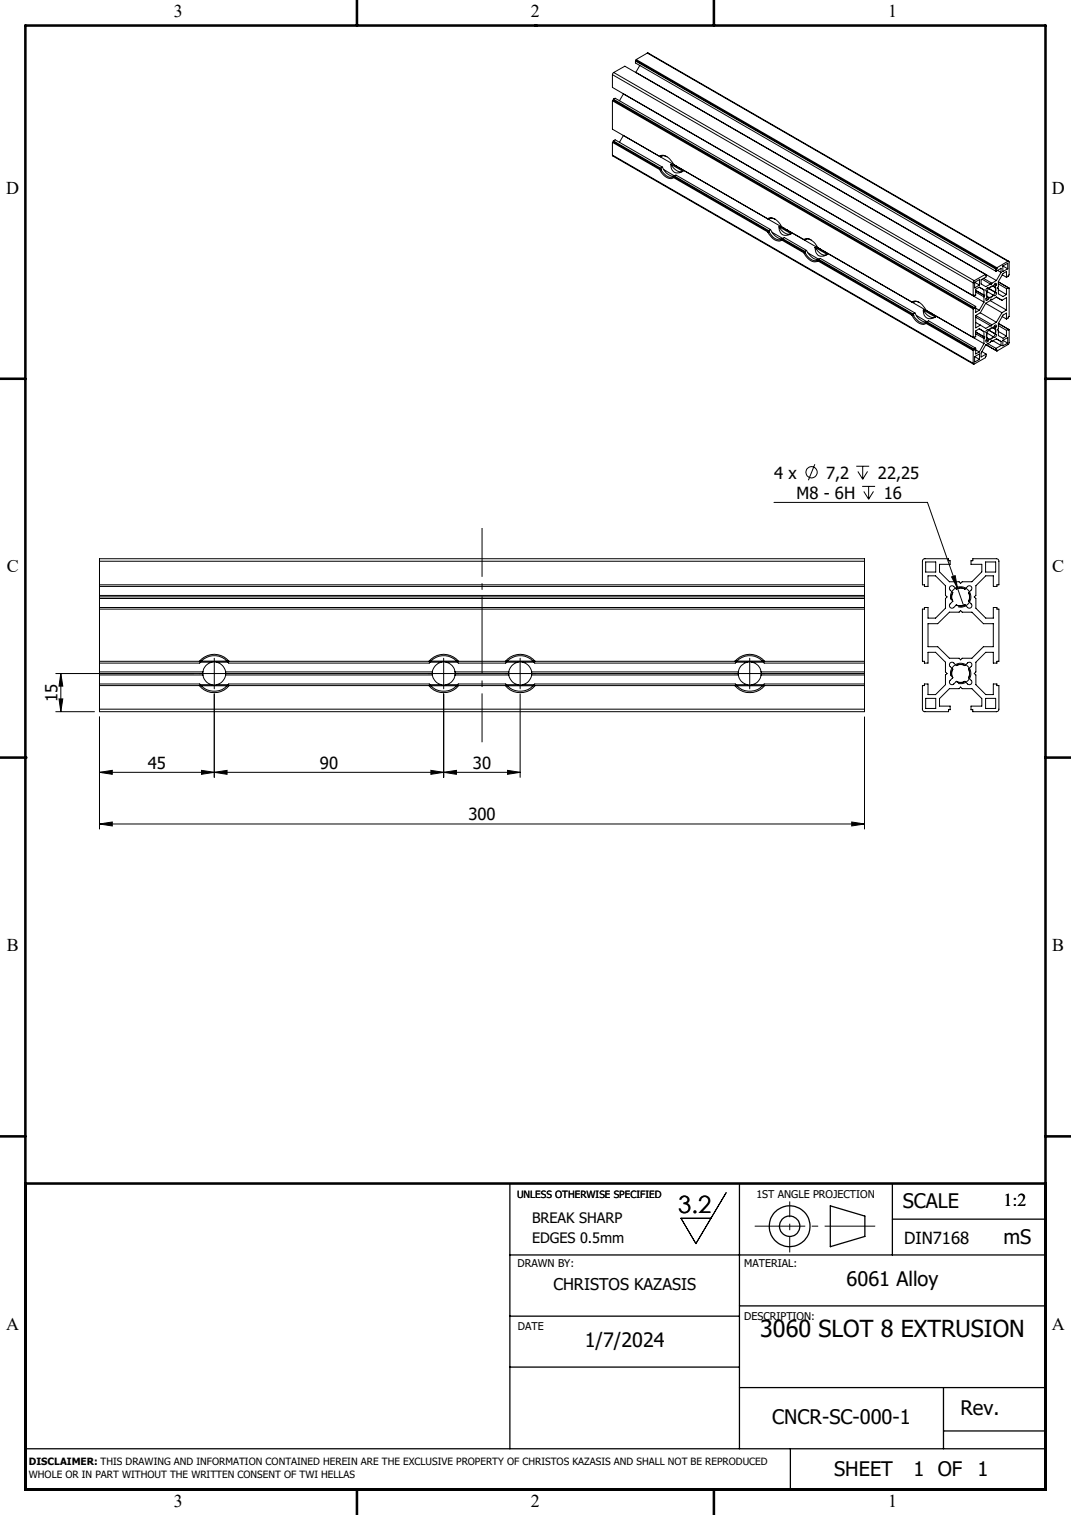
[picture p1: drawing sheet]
<svg xmlns="http://www.w3.org/2000/svg" width="210mm" height="297mm" viewBox="0 0 210 297" stroke-linecap="round" stroke-linejoin="round" font-family="sans-serif">
<g fill="none" stroke="#000" stroke-width=".2">
<path d="M120.1 14.6l70.7 40.9M120.1 14.6v2.5l72.8 42.1M120.1 19.8v5.5l30.4 17.6M120.1 19.8l70.7 40.8M120.3 19.6l-.2 .2M120.3 19.6l70.7 40.9M120.3 19.4l70.7 40.9M120.3 19.4l.3-.1 70.7 40.8M120.3 19.4v.2M120.3 14.2l-.2 .4M120.3 14.2l70.7 40.8M120.3 14.2l2.2-1.2 72.9 42"/>
<path d="M122.2 18.4l-.7 1.4M124.6 12v.3l70.7 40.9M124.6 12l70.7 40.8M124.6 14.2h.1M124.7 11.7l70.8 40.8M124.7 11.9l70.8 40.8M124.7 11.7v.2M124.7 11.9l-.1 .1M125.4 12.8l-.7 1.4M126.9 10.4h.2l70.7 40.8M126.9 10.4l-2.2 1.3M126.9 10.4l70.7 40.8"/>
<path d="M120.1 30.4l.1 .2 70.7 40.8M120.1 27.9v2.5M120.1 27.9l9.2 5.3M120.1 30.4l70.7 40.8M120.3 27.6v.2M120.3 27.6l.3-.2 9.3 5.4M120.3 27.8l9.4 5.4M120.3 27.6l9.2 5.4M120.3 27.8l-.2 .1M122.2 26.5l-.7 1.4M129.3 33.2a2.55 2.55 0 0 0 2.6 1.8l.2-.2M129.3 33.2l.3 .1"/>
<path d="M129.4 30.7h.1M129.5 33l.2 .2M129.6 30.7h-.3a1.73 1.73 0 0 1 2.3 .8l.5 .7M129.6 30.7a1.06 1.06 0 0 1 1.2 0M129.6 30.7h-.1M129.6 33.3a2.12 2.12 0 0 0 2.4 1.3M129.7 33.2l-.1 .1M129.9 30.5l-.4 .2M129.9 32.8a2.57 2.57 0 0 0 2.3 1.7M129.9 32.8l-.4 .2M130.2 33.3l2.1 1.2M131.6 32.2l2.3 1.4a1.43 1.43 0 0 1-1.7 .2 1.43 1.43 0 0 1-.6-1.6z"/>
<path d="M131.6 32.2a2.13 2.13 0 0 0 2.3 1.4M132 34.6l.1 .2M132.1 34.8l18.4 10.7M132.1 34.6l18.8 10.9M132.1 34.6h-.1M132.2 34.5l-.1 .1M132.2 34.5l.3-.2 18.6 10.7M132.2 34.5l18.5 10.7M132.5 32.5l.6 .3M133.1 32.8l20.7 12M133.1 32.8h.1M150.5 42.9a1.78 1.78 0 0 1 2.3 .8l.5 .8 4.3 2.5"/>
<path d="M150.5 45.5a2.55 2.55 0 0 0 2.6 1.7l.2-.1M150.5 42.9h.4l-.2 .1M150.5 45.5h.3M150.6 42.9l.1 .1M150.7 45.2l.2 .3M150.8 42.9l.5-.1 .7 .2M150.8 45.5a2.12 2.12 0 0 0 2.4 1.4M150.9 45.5h-.1M151.1 42.8l-.4 .2M151.1 45a2.57 2.57 0 0 0 2.3 1.8M151.1 45l-.4 .2M151.4 45.5l2.1 1.2"/>
<path d="M152.8 44.4a1.43 1.43 0 0 0 .6 1.6 1.43 1.43 0 0 0 1.7-.2M152.8 44.4a2.14 2.14 0 0 0 2.3 1.4M152.8 44.4l2.3 1.4M153.2 46.9l.1 .2M153.2 46.9h.1M153.3 47.1l4.3 2.5M153.3 46.9l4.6 2.7M153.4 46.8l-.1 .1M153.4 46.8l4.4 2.5M153.4 46.8l.4-.2 4.4 2.5M153.7 44.7l.1 .1M153.8 44.8l.5 .3"/>
<path d="M154.3 45.1l6.6 3.8M154.3 45.1h.1M157.6 47l.2-.2a2.42 2.42 0 0 1 2.6 1.7l30.4 17.6M157.6 49.6a2.55 2.55 0 0 0 2.5 1.7l.3-.2M157.6 47h.3M157.6 49.6h.3M157.7 47l.1 .1M157.8 49.3l.1 .3M157.9 47l.5-.2 .6 .3M157.9 47l-.1 .1M157.9 49.6a2.33 2.33 0 0 0 2.2 1.5l.2-.1M157.9 49.6h.1"/>
<path d="M158.2 49.1a2.66 2.66 0 0 0 2.3 1.8M158.2 46.9l-.4 .2M158.2 49.1l-.4 .2M158.4 49.6l2.1 1.2M159.8 48.5l2.4 1.4a1.44 1.44 0 0 1-1.7 .2 1.44 1.44 0 0 1-.7-1.6zM159.8 48.5a2.17 2.17 0 0 0 2.4 1.4M160.3 51l.1 .1M160.4 51.1l18.4 10.7M160.4 50.9l-.1 .1M160.4 50.9l18.8 10.9M160.5 50.8l-.1 .1M160.5 50.8l.3-.1 18.6 10.6"/>
<path d="M160.5 50.8l18.5 10.8M160.8 48.8l.1 .1M160.9 48.9l.5 .3M178.9 59.2l.1 .1M179.1 59.2h-.3a1.73 1.73 0 0 1 2.3 .9l.5 .7M179.1 59.2a1.06 1.06 0 0 1 1.2 .1M179.1 59.2l-.1 .1M179.4 59.1l-.4 .2M190.8 55.5v2.5M190.8 58l.2-.1v.1M190.8 58h.2M191 55l-.2 .5"/>
<path d="M191.1 55.3l1-.5v1.1M191.1 55.3v1.1l1-.5M191.1 55.3l1 .6M191.3 57.3l1.6 .9M192.6 54.7l1.6 1M192.9 54.6l1.6 .9M192.9 57.9v-1.1l-.9-.5-.7 .4v1.2l-.3 .1M192.9 58.2v1M192.9 59.2l-.9 1.6M192.9 57.9l.2 .1M192.9 57.9l-1.6-1 1.8 1.1M193.1 58l-.2 .2"/>
<path d="M193.2 53.8l.2 .1M193.3 59.4l.9-.5 .1-.2 .2 .1 .9-.6 1.1 .7 .8-.6v2.5M193.3 59.4l-1.1 1.9M193.3 59.5l3.2 1.8M193.4 58.5v.4l.3-.2M193.4 53.9l-.2 .1v-.2l-2.2 1.2M193.4 53.9v.4l-1 .6v.8l.9 .5 .9-.5M193.4 58.5l.3 .2M193.6 57.2l-.1 .4 .1 .5M193.6 58.1l-.2 .4M193.6 58.1l.3 .2M193.6 57.2l1.1 .7"/>
<path d="M193.7 56.5a.37 .37 0 0 0-.3 .1 .37 .37 0 0 0 0 .4l.2 .2M193.7 56.5l1.6 .9M193.7 56.5l1.4 .8M193.9 58.3l-.2 .4M194.1 56.3a.68 .68 0 0 1 .9-.2 .68 .68 0 0 1 .3 .9 1.54 1.54 0 0 1-1.6 1.4 1.5 1.5 0 0 1 .4-2.1zM194.2 58.9l3.1 1.9M194.5 55.5l-.2 .3-.1-.1M194.7 57.9l-.4 .3-.4 .1M194.7 56.1l-.4 .1-.4 .4-.2-.1M194.7 56.1l.4 .2M195 55.7l.2-.2 .2 .1-.1 .3M195 55.7l-.3 .4"/>
<path d="M195 55.7l.3 .2M195.1 56.3l.1 .3-.1 .7M195.1 57.3l.2 .1M195.3 57.4a.37 .37 0 0 1-.3 .6l-.3-.1M195.3 53.2l1-.6v.8M195.3 52.8v.4M195.3 55.9l-.2 .4M195.4 55l-.9 .5M195.5 52.5v.2M195.5 52.7l-.2 .1M195.6 53l.7 .4M195.8 55.7l1.5 .9"/>
<path d="M195.8 55.2l2.1 1.3M195.8 56.8l1.5 .9M196.3 53.4l-.9 1.6M196.5 53.9l.8 .5M196.6 52.1v1.1l1-.5M196.6 52.1l1-.5v1.1M196.6 52.1l1 .6M197.3 54.4v-1.2l-.6 .4-.9 1.6v1l-.2 .3 .2 .1v1l.9 .5 .6-.4M197.3 56.6v1.1M197.6 51.2l.3 .1v2.6l-.6 .5M197.6 51.2l-2.1 1.3M197.9 56.5v5.6l-.6 .4"/>
<path d="M197.9 56.5l-.2 .1v-.2l-.4 .2M178.8 61.8a2.55 2.55 0 0 0 2.6 1.7l.2-.1M178.8 61.8h.3M179 61.6l.2 .2M179.1 61.8a2.12 2.12 0 0 0 2.4 1.4M179.2 61.8h-.1M179.4 61.3a2.57 2.57 0 0 0 2.3 1.8M179.4 61.3l-.4 .3M179.7 61.8l2.1 1.3M181 60.8l2.4 1.4a1.43 1.43 0 0 1-1.7 .1 1.43 1.43 0 0 1-.7-1.5zM181 60.8a2.13 2.13 0 0 0 2.4 1.4M181.5 63.2l.1 .2"/>
<path d="M181.6 63.4l9.2 5.3M181.6 63.2h-.1M181.6 63.2l9.4 5.4M181.7 63.1l-.1 .1M181.7 63.1l9.3 5.3M181.7 63.1l.4-.2 9.2 5.4M182 61.1l.6 .3M182.6 61.4l10.3 6M182.6 61.4h.1M190.8 60.6v5.5M190.8 68.7v2.5M190.8 66.1l.2-.1v.2"/>
<path d="M190.8 66.1l.2 .1M191 68.6l-.2 .1M191 60.3v.2M191 68.4v.2M191 60.5l-.2 .1M191.1 69.9v1.1l1-.6M191.1 69.9l1-.5v1M191.1 69.9l1 .5M191.3 60.1v1.1l.7-.4M191.3 61.8v2.5l.9-.6M191.3 68.3v1.1l.7-.4M191.3 68.3l-.3 .1"/>
<path d="M191.3 60.1l-.3 .2M191.3 63.2l.9 .5M191.3 60.4l.7 .4M191.3 62.2l2.9 1.6M191.3 65.4l1.6 1M191.3 61.8l3.2 1.9M191.3 68.6l.7 .4M192.2 61.3l3.2 1.9M192.2 63.7l1.1 .7 .9-.6M192.2 61.3l-.9 .5M192.5 68.9l.9 .5M192.9 66v-1l-.9-.6-.7 .5v1.1l-.3 .2"/>
<path d="M192.9 67.4l-.9 1.6M192.9 66.4v1M192.9 66l.2 .1M192.9 66l-1.6-.9 1.8 1M193.1 66.1l-.2 .3M193.4 69.4l-.2 .7-2.2 1.3-.2-.2M193.4 66.7v.4l.3-.2M193.4 66.7l.3 .2M193.6 65.3l-.1 .5 .1 .5M193.6 66.3l-.2 .4M193.6 66.3l.3 .2M193.6 65.3l1.1 .7"/>
<path d="M193.7 67.4l1.6 .9M193.7 64.6a.41 .41 0 0 0-.3 .6l.2 .1M193.7 64.6l1.6 .9M193.7 64.6l1.4 .8M193.9 66.5l-.2 .4M194 64.6l.1-.1a.68 .68 0 0 1 .9-.3 .68 .68 0 0 1 .3 .9 1.43 1.43 0 0 1-1.7 1.4l-.2-.3v-.6zM194.5 63.7l-.2 .2-.1-.1M194.7 66.8l1.6 .9M194.7 66l-.5 .4-.3 .1M194.7 64.3h-.2l-.6 .5-.2-.2M194.7 64.3l.4 .2M195 63.9l.3-.2v.4"/>
<path d="M195 63.9l-.3 .4M195 63.9l.3 .2M195.1 64.5l.1 .3-.1 .6M195.1 65.4l.2 .1M195.3 65.5a.41 .41 0 0 1-.3 .6l-.3-.1M195.3 68.7l.2-.1v.2M195.3 68.3v.4M195.3 64.1l-.2 .4M195.3 68.7l-2-1.1 2.2 1.2M195.4 63.2l-.9 .5M195.8 63.4v1l-.2 .3h.2v1.1l.9 .5 .6-.4M195.8 63.8l1.5 1"/>
<path d="M195.8 65l1.5 .9M195.8 63.4l1.9 1.2M195.8 63.4l2.1 1.2M196.3 67.7v-.7l-.9-.6-.9 .5-.2-.1-.1 .3-.9 .5-.9 1.6v.8l1-.6M196.3 67.7l-1 .6M196.5 61.3l-1.1 1.9M196.5 62.1l.8 .4M196.6 66.7l1-.5v1.1M196.6 66.7v1.1l1-.5M196.6 66.7l1 .6M197.3 62.5v-1.1l-.6 .4-.9 1.6M197.3 64.8v1.1"/>
<path d="M197.3 60.8l-.8 .5M197.7 64.6v.1l.2-.1M197.7 64.6l-.4 .2M197.9 64.6l-.1 2.7-2.3 1.5M151.8 98.5h30.1l5.8 16.8M159.8 91l-1.3 3.2M167.9 91.4h2.5M168.2 92.4l1 1.5M169.1 95.4h2.5M169.2 91.4v2.5M169.4 96.3l.9 1.6M170.1 92.4l-.9 1.5"/>
<path d="M170.3 95.4v2.5M171.3 96.3l-1 1.6M19.5 110v-.5h150v.5M19.5 110h150M19.5 114.6h150M19.5 110v29M19.5 119.4h150M19.5 115h150M19.5 119.1h150M19.5 117h150M19.5 116.7h150M19.5 117.3h150"/>
<path d="M169.5 110v29M181 109.7l.3-.2h4.7v.4h.3v.7h-2.1v1.5l2 1.9h1.9l.2 .4 .4-.4h1.9l1.9-1.9v-1.5h-2.1v-.7h.3v-.4h4.7a.48 .48 0 0 1 .5 .5v4.6h-.4v.4h-.7v-2.1h-1.5l-2 1.9v1.9l-.3 .3 .3 .3v1.9l2 2h1.5v-2.1h.7v.3h.4v10.2h-.4v.4h-.7v-2.1h-1.5l-2 1.9v1.9l-.3 .3 .3 .3v1.9l2 2h1.5v-2.1h.7v.3h.4v4.6a.48 .48 0 0 1-.5 .5h-4.7v-.4h-.3v-.7h2.1v-1.5l-1.9-1.9h-1.9l-.4-.3-.2 .3h-1.9l-2 1.9v1.5h2.1v.7h-.3v.4h-4.6a.48 .48 0 0 1-.5-.5v-4.6h.4v-.3h.7v2.1h1.4l2-2v-1.9l.3-.3-.3-.3v-1.9l-2-1.9h-1.4v2.1h-.7v-.4h-.4v-10.2h.4v-.3h.7v2.1h1.4l2-2v-1.9l.3-.3-.3-.3v-1.9l-2-1.9h-1.4v2.1h-.7v-.4h-.4v-4.7zM181.5 110.2h2v1.9h-2zM186.3 115l.6-.1 .6 .6a1.73 1.73 0 0 1 1.7 0l.5-.5a.5 .5 0 0 1 .7 0 .5 .5 0 0 1 0 .7l-.5 .5a1.73 1.73 0 0 1 0 1.7l.5 .5a.5 .5 0 0 1 0 .7 .5 .5 0 0 1-.7 0l-.5-.5a1.73 1.73 0 0 1-1.7 0l-.5 .5a.5 .5 0 0 1-.7 0 .5 .5 0 0 1 0-.7l.5-.5a1.73 1.73 0 0 1 0-1.7l-.6-.7zM186.4 117.5a1.99 1.99 0 0 1 1.8-2.5 1.99 1.99 0 0 1 2.2 2.2 1.99 1.99 0 0 1-2.5 1.8M186.6 113.1l.7-.2 .4 2.4zM186.8 116.2a1.64 1.64 0 0 0 0 1.7M187.5 118.6a1.87 1.87 0 0 0 1.7 0M187.5 115.5a1.64 1.64 0 0 1 1.7 0M187.7 115.3l1.2 3.4M189.9 116.2a1.87 1.87 0 0 1 0 1.7M193.3 110.2h1.9v1.9h-1.9z"/>
<path d="M10.9 139.5h7.6M10.9 132h158.6M11.6 137h.7l-.4 2.5zM11.9 132v7.5M11.9 132l.4 2.5h-.7zM19.5 139v.5h150v-.5M19.5 134.1h19.7l.2 .3M19.5 134.4h19.9M19.5 139h150M19.5 129.6h19.9M19.5 131.7h20.3M19.5 132.3h20.3"/>
<path d="M39.1 134.4a3.8 3.8 0 0 0 5.8 0M39.1 129.6a3.8 3.8 0 0 1 5.8 0M39.3 134.2h2.2M39.3 129.8h2.2M39.4 134.4a3.5 3.5 0 0 0 5.2 0M39.4 129.6a3.5 3.5 0 0 1 5.2 0M39.4 129.6l-.2 .4h-19.7M39.5 134.4h5M39.5 129.6h5M39.8 131.7v.6M39.8 132.3a2.21 2.21 0 0 0 1.7 1.9M41.5 134.2h1"/>
<path d="M41.5 129.8h1M41.5 129.8a2.21 2.21 0 0 0-1.7 1.9M42 129v6M42 136v16.4M42.5 129.8a2.31 2.31 0 0 1 1.7 1.9M42.5 134.2h2.2M42.5 129.8h2.2M44.2 131.7v.6M44.2 132.3a2.31 2.31 0 0 1-1.7 1.9M44.2 131.7h40.6M44.2 132.3h40.6M44.6 134.4l.2-.3h39.4l.2 .3"/>
<path d="M44.6 129.6l.2 .4h39.4l.2-.4M44.6 134.4h39.8M44.6 129.6h39.8M84.1 134.4a3.8 3.8 0 0 0 5.8 0M84.1 129.6a3.8 3.8 0 0 1 5.8 0M84.3 134.2h2.2M84.3 129.8h2.2M84.4 134.4a3.5 3.5 0 0 0 5.2 0M84.4 129.6a3.5 3.5 0 0 1 5.2 0M84.5 134.4h5M84.5 129.6h5M84.8 131.7v.6"/>
<path d="M84.8 132.3a2.31 2.31 0 0 0 1.7 1.9M86.5 134.2h1M86.5 129.8h1M86.5 129.8a2.31 2.31 0 0 0-1.7 1.9M87 129v6M87 136v16.4M87.5 129.8a2.21 2.21 0 0 1 1.7 1.9M87.5 134.2h2.2M87.5 129.8h2.2M89.2 131.7v.6M89.2 132.3a2.21 2.21 0 0 1-1.7 1.9M89.2 131.7h10.6"/>
<path d="M89.2 132.3h10.6M89.6 134.4l.3-.3h9.3l.2 .3M89.6 129.6l.3 .4h9.3l.2-.4M89.6 134.4h9.8M89.6 129.6h9.8M99.1 134.4a3.8 3.8 0 0 0 5.8 0M99.1 129.6a3.8 3.8 0 0 1 5.8 0M99.3 134.2h2.2M99.3 129.8h2.2M99.4 134.4a3.5 3.5 0 0 0 5.2 0M99.4 129.6a3.5 3.5 0 0 1 5.2 0M99.5 134.4h5"/>
<path d="M99.5 129.6h5M99.8 131.7v.6M99.8 132.3a2.31 2.31 0 0 0 1.7 1.9M101.5 134.2h1M101.5 129.8h1M101.5 129.8a2.31 2.31 0 0 0-1.7 1.9M102 129v6M102 136v16.4M102.5 129.8a2.31 2.31 0 0 1 1.7 1.9M102.5 134.2h2.2M102.5 129.8h2.2M104.2 131.7v.6"/>
<path d="M104.2 132.3a2.31 2.31 0 0 1-1.7 1.9M104.2 131.7h40.6M104.2 132.3h40.6M104.6 134.4l.2-.3h39.4l.2 .3M104.6 129.6l.2 .4h39.4l.2-.4M104.6 134.4h39.8M104.6 129.6h39.8M144.1 134.4a3.8 3.8 0 0 0 5.8 0M144.1 129.6a3.8 3.8 0 0 1 5.8 0M144.3 134.2h2.2M144.3 129.8h2.2M144.4 134.4a3.5 3.5 0 0 0 5.2 0"/>
<path d="M144.4 129.6a3.5 3.5 0 0 1 5.2 0M144.5 134.4h5M144.5 129.6h5M144.8 131.7v.6M144.8 132.3a2.2 2.2 0 0 0 1.7 1.9M146.5 134.2h1M146.5 129.8h1M146.5 129.8a2.2 2.2 0 0 0-1.7 1.9M147 129v6M147.5 129.8a2.2 2.2 0 0 1 1.7 1.9M147.5 134.2h2.2M147.5 129.8h2.2"/>
<path d="M149.2 131.7v.6M149.2 132.3a2.2 2.2 0 0 1-1.7 1.9M149.2 131.7h20.3M149.2 132.3h20.3M149.6 129.6l.2 .4h19.7M149.6 134.4h19.9M149.6 129.6h19.9M169.5 134.1h-19.7l-.2 .3M181.5 136.9h2v2h-2zM182 122.3h1.9l2.3-2.3h1.9l.2-.3 .4 .3h1.9l2.2 2.3h2v4.5h-2l-2.2 2.2h-1.9l-.4 .4-.2-.4h-1.9l-2.3-2.2h-1.9zM186.4 132.5a1.98 1.98 0 0 1 1.8-2.4 1.98 1.98 0 0 1 2.1 2.1 1.98 1.98 0 0 1-2.4 1.7M186.8 131.2a1.64 1.64 0 0 0 0 1.7"/>
<path d="M186.8 131.2a1.73 1.73 0 0 0 0 1.7l-.5 .5a.5 .5 0 0 0 0 .7 .5 .5 0 0 0 .7 0l.5-.5a1.73 1.73 0 0 0 1.7 0M187.5 130.5l-.5-.5a.5 .5 0 0 0-.7 0 .5 .5 0 0 0 0 .7l.5 .5M187.5 133.6a1.64 1.64 0 0 0 1.7 0M187.5 130.5a1.88 1.88 0 0 1 1.7 0l.5-.5a.5 .5 0 0 1 .7 0 .5 .5 0 0 1 0 .7l-.5 .5a1.73 1.73 0 0 1 0 1.7l.5 .5a.5 .5 0 0 1 0 .7 .5 .5 0 0 1-.7 0l-.5-.5M187.5 130.5a1.87 1.87 0 0 1 1.7 0M189.9 131.2a1.87 1.87 0 0 1 0 1.7M193.3 136.9h1.9v2h-1.9zM19.5 151.4l2.5-.4v.8zM19.5 140.5v22M19.5 151.4h82.5M39.5 151l2.5 .4-2.5 .4zM42 151.4l2.5-.4v.8z"/>
<path d="M84.5 151l2.5 .4-2.5 .4zM87 151.4l2.5-.4v.8zM99.5 151l2.5 .4-2.5 .4zM169.5 140.5v22M19.5 161.5l2.5-.4v.8zM19.5 161.5h150M167 161.1l2.5 .4-2.5 .4zM142.4 233.8l-5.9 10-3-5h5.9"/>
<circle cx="159.1" cy="92.6" r="1.1"/>
</g>
<g fill="none" stroke="#000" stroke-width=".25">
<path d="M100 232v52M145 232v52M162.8 236.4l6.8 2v4l-6.8 2zM175 232v14M175 239h30M100 246h105M100 258h45M145 256h60M100 268h45M145 272h60M185 272v12M5 284h200"/>
<path d="M155 284v8M185 280.5h20"/>
<circle cx="154.8" cy="240.4" r="4"/>
<circle cx="154.8" cy="240.4" r="2"/>
</g>
<path d="M94.5 103.5v42" fill="none" stroke="#000" stroke-width=".2" stroke-dasharray="15.2 1.3 1.3 1.3" stroke-dashoffset="5.7" stroke-linecap="butt"/>
<path d="M148 240.4h23.6" fill="none" stroke="#000" stroke-width=".2" stroke-dasharray="15.2 1.3 1.3 1.3" stroke-dashoffset="5.3" stroke-linecap="butt"/>
<path d="M154.9 235.5v10" fill="none" stroke="#000" stroke-width=".2" stroke-dasharray="15.2 1.3 1.3 1.3" stroke-dashoffset="12.1" stroke-linecap="butt"/>
<g fill="none" stroke="#000" stroke-width=".5">
<path d="M5 5h200v287h-200zM70 0v5M105 5h.1M140 0v5M0 74.3h5M205 74.3h5M0 148.5h5M5 148.5h.1M205 148.5h5M0 222.8h5M5 232h200M205 222.8h5"/>
<path d="M70 292v5M105 292h.1M140 292v5M190 292h.1"/>
</g>
<g fill="#000">
<path d="M186.6 113.1l.7-.2 .4 2.4z"/>
<path d="M11.9 132l.4 2.5h-.7zM11.6 137h.7l-.4 2.5z"/>
<path d="M19.5 151.4l2.5-.4v.8zM39.5 151l2.5 .4-2.5 .4z"/>
<path d="M87 151.4l2.5-.4v.8zM99.5 151l2.5 .4-2.5 .4zM42 151.4l2.5-.4v.8zM84.5 151l2.5 .4-2.5 .4z"/>
<path d="M19.5 161.5l2.5-.4v.8zM167 161.1l2.5 .4-2.5 .4z"/>
</g>
<text font-size="4.7" x="133" y="237.8">3.2</text>
<text font-size="4.6" x="149" y="262">3060 SLOT 8 EXTRUSION</text>
<g font-size="3.9">
<text x="177" y="236.9">SCALE</text>
<text x="196.7" y="243.9">mS</text>
<text x="166" y="252.2">6061 Alloy</text>
<text x="114.7" y="264.1">1/7/2024</text>
<text x="151.4" y="279.2">CNCR-SC-000-1</text>
<text x="188.3" y="277.3">Rev.</text>
<text x="163.6" y="289.3">SHEET</text>
<text x="179.1" y="289.3">1 OF</text>
<text x="191.7" y="289.3">1</text>
</g>
<g font-size="3.5">
<text x="34.1" y="3.4">3</text>
<text x="104.1" y="3.4">2</text>
<text x="174.1" y="3.4">1</text>
<text x="1.2" y="38">D</text>
<text x="206.2" y="38">D</text>
<text x="1.3" y="112.2">C</text>
<text x="206.3" y="112.2">C</text>
<text x="1.3" y="186.5">B</text>
<text x="206.3" y="186.5">B</text>
<text x="196.7" y="236.4">1:2</text>
<text x="1.2" y="260.7">A</text>
<text x="206.2" y="260.7">A</text>
<text x="34.1" y="295.4">3</text>
<text x="104.1" y="295.4">2</text>
<text x="174.1" y="295.4">1</text>
</g>
<g font-size="3.3">
<text x="151.8" y="93.8">4 x</text>
<text x="162" y="93.8">7,2</text>
<text x="172.1" y="93.8">22,25</text>
<text x="156.2" y="97.8">M8 - 6H</text>
<text x="173.3" y="97.8">16</text>
<text x="11.3" y="137.5" transform="rotate(-90 11.3 137.5)">15</text>
<text x="29" y="150.7">45</text>
<text x="62.7" y="150.7">90</text>
<text x="92.7" y="150.7">30</text>
<text x="91.8" y="160.8">300</text>
<text x="177.3" y="243.9">DIN7168</text>
</g>
<text font-size="3.2" x="108.5" y="252.9">CHRISTOS KAZASIS</text>
<g font-size="2.8">
<text x="104.3" y="239.9">BREAK SHARP</text>
<text x="104.3" y="243.7">EDGES 0.5mm</text>
</g>
<g font-size="2.1">
<text x="148.3" y="234.9">1ST ANGLE PROJECTION</text>
<text x="101.5" y="248.3">DRAWN BY:</text>
<text x="145.9" y="248.3">MATERIAL:</text>
<text x="101.5" y="260.7">DATE</text>
<text x="145.9" y="258.7">DESCRIPTION:</text>
</g>
<g font-size="2">
<text x="101.4" y="234.9">UNLESS OTHERWISE SPECIFIED</text>
<text x="5.7" y="287.3">DISCLAIMER: THIS DRAWING AND INFORMATION CONTAINED HEREIN ARE THE EXCLUSIVE PROPERTY OF CHRISTOS KAZASIS AND SHALL NOT BE REPRODUCED</text>
<text x="5.7" y="289.8">WHOLE OR IN PART WITHOUT THE WRITTEN CONSENT OF TWI HELLAS</text>
</g>
</svg>
